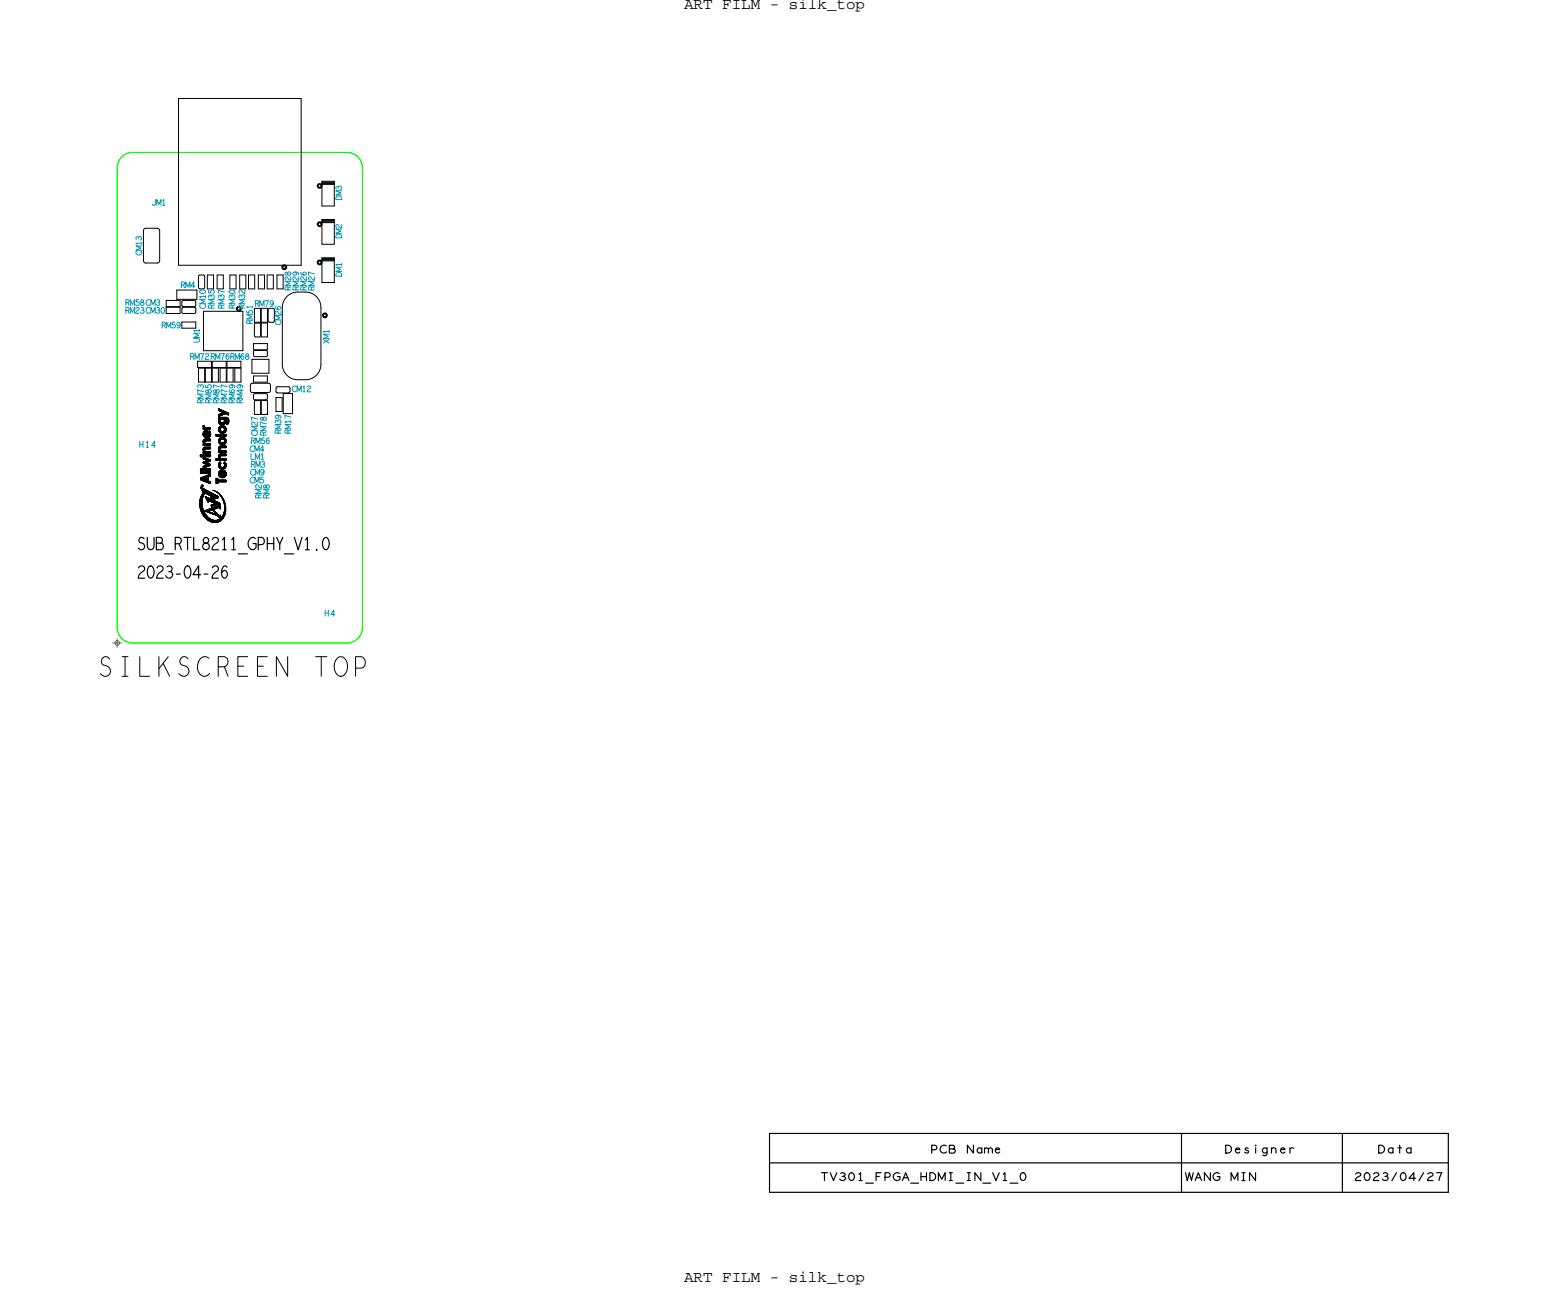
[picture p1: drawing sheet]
<svg xmlns="http://www.w3.org/2000/svg" width="200mm" height="167mm" viewBox="0 0 200 167" stroke-linecap="round" stroke-linejoin="round" font-family="sans-serif">
<!-- layer: Board Outline -->
<path d="M99.6 150.5h87.9zM99.6 154.4h87.9zM99.6 146.7v7.7zM99.6 146.7h87.9zM153 146.7v7.7zM173.8 146.7v7.7zM187.5 146.7v7.7z" fill="none" stroke="#000" stroke-width=".15"/>
<g fill="none" stroke="#000" stroke-width=".13">
<path d="M25.9 59.1h.1M25.9 59h.1M26 59.1h.1M26 59h.1M26 58.9h.1M26 59.2h.1M26.1 59.2h.1M26.1 59.1h.1M26.1 59h.1M26.1 58.9h.1M26.2 59.1h.1M26.2 59h.1"/>
<path d="M26.2 58.9h.1M26.3 57.2h.1M26.3 57.1h.1M26.3 56.3h.1M26.3 56.2h.1M26.3 55.2h.1M26.3 58.2h.1M26.3 57.3h.1M26.3 57h.1M26.3 56.4h.1M26.3 56.1h.1M26.3 55.6h.1"/>
<path d="M26.3 55.5h.1M26.3 55.4h.1M26.3 55.3h.1M26.3 55.1h.1M26.3 60h.1M26.3 59.9h.1M26.3 59.8h.1M26.3 59.4h.1M26.3 59.3h.1M26.3 59.2h.1M26.3 59.1h.1M26.3 59h.1"/>
<path d="M26.3 58.9h.1M26.3 58.7h.1M26.3 58.6h.1M26.3 58.5h.1M26.3 58.3h.1M26.3 58.1h.1M26.3 57.7h.1M26.3 57.6h.1M26.3 57.5h.1M26.4 57.4h.1M26.4 57.3h.1M26.4 57.2h.1"/>
<path d="M26.4 57.1h.1M26.4 57h.1M26.4 56.4h.1M26.4 56.3h.1M26.4 56.2h.1M26.4 56.1h.1M26.4 56h.1M26.4 55.6h.1M26.4 55.5h.1M26.4 55.4h.1M26.4 55.3h.1M26.4 55.2h.1"/>
<path d="M26.4 55.1h.1M26.4 60h.1M26.4 59.9h.1M26.4 59.8h.1M26.4 59.4h.1M26.4 59.3h.1M26.4 59.2h.1M26.4 59.1h.1M26.4 59h.1M26.4 58.9h.1M26.4 58.7h.1M26.4 58.6h.1"/>
<path d="M26.4 58.5h.1M26.4 58.4h.1M26.4 58.3h.1M26.4 58.2h.1M26.4 58.1h.1M26.4 58h.1M26.4 57.7h.1M26.4 57.6h.1M26.4 57.5h.1M26.4 56.5h.1M26.4 56.9h.1M26.4 55.9h.1"/>
<path d="M26.4 59.5h.1M26.5 57.4h.1M26.5 57.3h.1M26.5 57.2h.1M26.5 57.1h.1M26.5 57h.1M26.5 56.9h.1M26.5 56.6h.1M26.5 56.5h.1M26.5 56.4h.1M26.5 56.3h.1M26.5 56.2h.1"/>
<path d="M26.5 56.1h.1M26.5 56h.1M26.5 55.9h.1M26.5 55.6h.1M26.5 55.5h.1M26.5 55.4h.1M26.5 55.3h.1M26.5 55.2h.1M26.5 60h.1M26.5 59.9h.1M26.5 59.8h.1M26.5 59.5h.1"/>
<path d="M26.5 59.4h.1M26.5 59.3h.1M26.5 59.1h.1M26.5 59h.1M26.5 58.9h.1M26.5 58.7h.1M26.5 58.6h.1M26.5 58.5h.1M26.5 58.4h.1M26.5 58.3h.1M26.5 58.2h.1M26.5 58.1h.1"/>
<path d="M26.5 58h.1M26.5 57.9h.1M26.5 57.7h.1M26.5 57.6h.1M26.5 57.5h.1M26.5 55.8h.1M26.6 57.4h.1M26.6 57.1h.1M26.6 57h.1M26.6 56.9h.1M26.6 56.6h.1M26.6 56.5h.1"/>
<path d="M26.6 56.4h.1M26.6 56h.1M26.6 55.9h.1M26.6 55.8h.1M26.6 55.6h.1M26.6 55.5h.1M26.6 55.4h.1M26.6 55.3h.1M26.6 60h.1M26.6 59.9h.1M26.6 59.8h.1M26.6 59.5h.1"/>
<path d="M26.6 59.4h.1M26.6 59.3h.1M26.6 59.1h.1M26.6 59h.1M26.6 58.9h.1M26.6 58.7h.1M26.6 58.6h.1M26.6 58.5h.1M26.6 58.4h.1M26.6 58.2h.1M26.6 58.1h.1M26.6 58h.1"/>
<path d="M26.6 57.9h.1M26.6 57.7h.1M26.6 57.6h.1M26.6 57.5h.1M26.6 56.7h.1M26.6 59.7h.1M26.7 57.1h.1M26.7 57h.1M26.7 56.9h.1M26.7 56.7h.1M26.7 56.6h.1M26.7 56.5h.1"/>
<path d="M26.7 55.9h.1M26.7 55.8h.1M26.7 55.6h.1M26.7 55.5h.1M26.7 55.4h.1M26.7 60h.1M26.7 59.9h.1M26.7 59.8h.1M26.7 59.7h.1M26.7 59.5h.1M26.7 59.4h.1M26.7 59.3h.1"/>
<path d="M26.7 59.1h.1M26.7 59h.1M26.7 58.9h.1M26.7 58.7h.1M26.7 58.6h.1M26.7 58.5h.1M26.7 58.1h.1M26.7 58h.1M26.7 57.9h.1M26.7 57.7h.1M26.7 57.6h.1M26.7 57.5h.1"/>
<path d="M26.7 56.4h.1M26.7 56.3h.1M26.7 56.2h.1M26.7 56.1h.1M26.7 56h.1M26.7 59.6h.1M26.7 55.7h.1M26.8 57.1h.1M26.8 57h.1M26.8 56.9h.1M26.8 56.7h.1M26.8 56.6h.1"/>
<path d="M26.8 56.5h.1M26.8 56.4h.1M26.8 56.3h.1M26.8 56.2h.1M26.8 56.1h.1M26.8 56h.1M26.8 55.9h.1M26.8 55.8h.1M26.8 55.7h.1M26.8 55.6h.1M26.8 55.5h.1M26.8 55.4h.1"/>
<path d="M26.8 60h.1M26.8 59.9h.1M26.8 59.8h.1M26.8 59.7h.1M26.8 59.6h.1M26.8 59.5h.1M26.8 59.4h.1M26.8 59.1h.1M26.8 59h.1M26.8 58.9h.1M26.8 58.7h.1M26.8 58.6h.1"/>
<path d="M26.8 58.5h.1M26.8 58.1h.1M26.8 58h.1M26.8 57.9h.1M26.8 57.7h.1M26.8 57.6h.1M26.8 57.5h.1M26.9 57.1h.1M26.9 57h.1M26.9 56.9h.1M26.9 56.7h.1M26.9 56.6h.1"/>
<path d="M26.9 56.5h.1M26.9 56.4h.1M26.9 56.3h.1M26.9 56.2h.1M26.9 56.1h.1M26.9 56h.1M26.9 55.9h.1M26.9 55.8h.1M26.9 55.7h.1M26.9 55.6h.1M26.9 55.5h.1M26.9 55.4h.1"/>
<path d="M26.9 60h.1M26.9 59.8h.1M26.9 59.7h.1M26.9 59.6h.1M26.9 59.5h.1M26.9 59.4h.1M26.9 59.1h.1M26.9 59h.1M26.9 58.9h.1M26.9 58.7h.1M26.9 58.6h.1M26.9 58.5h.1"/>
<path d="M26.9 58.1h.1M26.9 58h.1M26.9 57.9h.1M26.9 57.7h.1M26.9 57.6h.1M26.9 57.5h.1M27 57.1h.1M27 57h.1M27 56.9h.1M27 56.7h.1M27 56.6h.1M27 56.5h.1"/>
<path d="M27 55.6h.1M27 55.5h.1M27 55.4h.1M27 60h.1M27 59.8h.1M27 59.7h.1M27 59.6h.1M27 59.5h.1M27 59.1h.1M27 59h.1M27 58.9h.1M27 58.7h.1"/>
<path d="M27 58.6h.1M27 58.5h.1M27 58.1h.1M27 58h.1M27 57.9h.1M27 57.7h.1M27 57.6h.1M27 57.5h.1M27 56.4h.1M27 56h.1M27 55.9h.1M27.1 57.1h.1"/>
<path d="M27.1 57h.1M27.1 56.9h.1M27.1 56.6h.1M27.1 56.5h.1M27.1 56.4h.1M27.1 56.1h.1M27.1 56h.1M27.1 55.9h.1M27.1 55.6h.1M27.1 55.5h.1M27.1 55.4h.1M27.1 59.8h.1"/>
<path d="M27.1 59.7h.1M27.1 59.6h.1M27.1 59.5h.1M27.1 59.1h.1M27.1 59h.1M27.1 58.9h.1M27.1 58.7h.1M27.1 58.6h.1M27.1 58.5h.1M27.1 58.1h.1M27.1 58h.1M27.1 57.9h.1"/>
<path d="M27.1 57.7h.1M27.1 57.6h.1M27.1 57.5h.1M27.1 56.3h.1M27.1 56.2h.1M27.1 55.8h.1M27.2 57.1h.1M27.2 57h.1M27.2 56.9h.1M27.2 56.5h.1M27.2 56.4h.1M27.2 56.3h.1"/>
<path d="M27.2 56.2h.1M27.2 56.1h.1M27.2 56h.1M27.2 55.9h.1M27.2 55.6h.1M27.2 55.5h.1M27.2 55.4h.1M27.2 59.7h.1M27.2 59.6h.1M27.2 59.5h.1M27.2 59.1h.1M27.2 59h.1"/>
<path d="M27.2 58.9h.1M27.2 58.7h.1M27.2 58.6h.1M27.2 58.5h.1M27.2 58.1h.1M27.2 58h.1M27.2 57.9h.1M27.2 57.7h.1M27.2 57.6h.1M27.2 57.5h.1M27.3 57.1h.1M27.3 57h.1"/>
<path d="M27.3 56.9h.1M27.3 56.4h.1M27.3 56.3h.1M27.3 56.2h.1M27.3 56.1h.1M27.3 56h.1M27.3 55.6h.1M27.3 55.5h.1M27.3 55.4h.1M27.3 59.7h.1M27.3 59.6h.1M27.3 59.1h.1"/>
<path d="M27.3 59h.1M27.3 58.9h.1M27.3 58.7h.1M27.3 58.6h.1M27.3 58.5h.1M27.3 58.1h.1M27.3 58h.1M27.3 57.9h.1M27.3 57.7h.1M27.3 57.6h.1M27.3 57.5h.1M28 56.5h.1"/>
<path d="M28 56.4h.1M28 56.3h.1M28 59.6h.1M28 59.5h.1M28 59.4h.1M28.1 56.5h.1M28.1 56.4h.1M28.1 56.3h.1M28.1 59.6h.1M28.1 59.5h.1M28.1 59.4h.1M28.2 56.5h.1"/>
<path d="M28.2 56.4h.1M28.2 56.3h.1M28.2 59.6h.1M28.2 59.5h.1M28.2 59.4h.1M28.3 56.5h.1M28.3 56.4h.1M28.3 56.3h.1M28.3 59.6h.1M28.3 59.5h.1M28.3 59.4h.1M28.3 57.1h.1"/>
<path d="M28.3 55.7h.1M28.3 55.6h.1M28.3 54.6h.1M28.3 54.5h.1M28.3 59.1h.1M28.3 58.1h.1M28.3 58h.1M28.3 54.2h.1M28.3 54.1h.1M28.3 53.9h.1M28.3 53.8h.1M28.3 53.7h.1"/>
<path d="M28.3 53.2h.1M28.3 53.1h.1M28.3 53h.1M28.3 52.9h.1M28.3 57.3h.1M28.3 57.2h.1M28.3 57h.1M28.3 56.9h.1M28.3 55.8h.1M28.3 55.5h.1M28.3 54.7h.1M28.3 54.4h.1"/>
<path d="M28.3 59.2h.1M28.3 59h.1M28.3 58.6h.1M28.3 58.5h.1M28.3 58.4h.1M28.3 58.2h.1M28.3 57.9h.1M28.4 54.2h.1M28.4 54.1h.1M28.4 53.9h.1M28.4 53.8h.1M28.4 53.7h.1"/>
<path d="M28.4 53.2h.1M28.4 53.1h.1M28.4 53h.1M28.4 57.3h.1M28.4 57.2h.1M28.4 57.1h.1M28.4 57h.1M28.4 56.9h.1M28.4 56.5h.1M28.4 56.4h.1M28.4 56.3h.1M28.4 55.8h.1"/>
<path d="M28.4 55.7h.1M28.4 55.6h.1M28.4 55.5h.1M28.4 55.4h.1M28.4 54.8h.1M28.4 54.7h.1M28.4 54.6h.1M28.4 54.5h.1M28.4 54.4h.1M28.4 54.3h.1M28.4 60h.1M28.4 59.6h.1"/>
<path d="M28.4 59.5h.1M28.4 59.4h.1M28.4 59.3h.1M28.4 59.2h.1M28.4 59.1h.1M28.4 59h.1M28.4 58.9h.1M28.4 58.6h.1M28.4 58.5h.1M28.4 58.4h.1M28.4 58.2h.1M28.4 58.1h.1"/>
<path d="M28.4 58h.1M28.4 57.9h.1M28.4 57.4h.1M28.4 56.8h.1M28.4 55.9h.1M28.4 55.3h.1M28.4 59.9h.1M28.4 58.3h.1M28.4 57.8h.1M28.4 53.6h.1M28.4 54.9h.1M28.5 54.2h.1"/>
<path d="M28.5 54.1h.1M28.5 53.8h.1M28.5 53.7h.1M28.5 53.6h.1M28.5 53.2h.1M28.5 53.1h.1M28.5 53h.1M28.5 57.4h.1M28.5 57.3h.1M28.5 57.2h.1M28.5 57.1h.1M28.5 57h.1"/>
<path d="M28.5 56.9h.1M28.5 56.8h.1M28.5 56.7h.1M28.5 56.5h.1M28.5 56.4h.1M28.5 56.3h.1M28.5 56h.1M28.5 55.9h.1M28.5 55.8h.1M28.5 55.7h.1M28.5 55.6h.1M28.5 55.5h.1"/>
<path d="M28.5 55.4h.1M28.5 55.3h.1M28.5 54.9h.1M28.5 54.8h.1M28.5 54.7h.1M28.5 54.6h.1M28.5 54.5h.1M28.5 54.4h.1M28.5 54.3h.1M28.5 60h.1M28.5 59.9h.1M28.5 59.8h.1"/>
<path d="M28.5 59.6h.1M28.5 59.5h.1M28.5 59.4h.1M28.5 59.3h.1M28.5 59.2h.1M28.5 59.1h.1M28.5 59h.1M28.5 58.9h.1M28.5 58.8h.1M28.5 58.6h.1M28.5 58.5h.1M28.5 58.4h.1"/>
<path d="M28.5 58.3h.1M28.5 58.2h.1M28.5 58.1h.1M28.5 58h.1M28.5 57.9h.1M28.5 57.8h.1M28.5 57.5h.1M28.5 55.2h.1M28.6 54.2h.1M28.6 54.1h.1M28.6 53.8h.1M28.6 53.7h.1"/>
<path d="M28.6 53.6h.1M28.6 53.3h.1M28.6 53.2h.1M28.6 53.1h.1M28.6 53h.1M28.6 57.4h.1M28.6 57.3h.1M28.6 56.9h.1M28.6 56.8h.1M28.6 56.7h.1M28.6 56.5h.1M28.6 56.4h.1"/>
<path d="M28.6 56.3h.1M28.6 56h.1M28.6 55.9h.1M28.6 55.8h.1M28.6 55.5h.1M28.6 55.4h.1M28.6 55.3h.1M28.6 55.2h.1M28.6 54.9h.1M28.6 54.8h.1M28.6 54.7h.1M28.6 54.4h.1"/>
<path d="M28.6 54.3h.1M28.6 60h.1M28.6 59.9h.1M28.6 59.6h.1M28.6 59.5h.1M28.6 59.4h.1M28.6 59.3h.1M28.6 59.1h.1M28.6 59h.1M28.6 58.9h.1M28.6 58.8h.1M28.6 58.6h.1"/>
<path d="M28.6 58.5h.1M28.6 58.4h.1M28.6 58.3h.1M28.6 58h.1M28.6 57.9h.1M28.6 57.8h.1M28.6 57.5h.1M28.6 56.1h.1M28.6 55h.1M28.6 57.6h.1M28.6 56.6h.1M28.7 54.2h.1"/>
<path d="M28.7 54.1h.1M28.7 53.8h.1M28.7 53.7h.1M28.7 53.6h.1M28.7 53.3h.1M28.7 53.2h.1M28.7 53.1h.1M28.7 57.4h.1M28.7 56.8h.1M28.7 56.7h.1M28.7 56.6h.1M28.7 56.5h.1"/>
<path d="M28.7 56.4h.1M28.7 56.3h.1M28.7 56.1h.1M28.7 56h.1M28.7 55.9h.1M28.7 55.4h.1M28.7 55.3h.1M28.7 55.2h.1M28.7 55.1h.1M28.7 55h.1M28.7 54.9h.1M28.7 54.8h.1"/>
<path d="M28.7 54.3h.1M28.7 59.6h.1M28.7 59.5h.1M28.7 59.4h.1M28.7 59h.1M28.7 58.9h.1M28.7 58.8h.1M28.7 58.6h.1M28.7 58.5h.1M28.7 58.4h.1M28.7 58.3h.1M28.7 58h.1"/>
<path d="M28.7 57.9h.1M28.7 57.8h.1M28.7 57.6h.1M28.7 57.5h.1M28.7 53.5h.1M28.8 54.2h.1M28.8 54.1h.1M28.8 53.7h.1M28.8 53.6h.1M28.8 53.5h.1M28.8 53.3h.1M28.8 53.2h.1"/>
<path d="M28.8 53.1h.1M28.8 57.4h.1M28.8 56.8h.1M28.8 56.7h.1M28.8 56.6h.1M28.8 56.5h.1M28.8 56.4h.1M28.8 56.3h.1M28.8 56.1h.1M28.8 56h.1M28.8 55.9h.1M28.8 55.3h.1"/>
<path d="M28.8 55.2h.1M28.8 55.1h.1M28.8 55h.1M28.8 54.9h.1M28.8 54.8h.1M28.8 59.6h.1M28.8 59.5h.1M28.8 59.4h.1M28.8 59h.1M28.8 58.9h.1M28.8 58.8h.1M28.8 58.6h.1"/>
<path d="M28.8 58.5h.1M28.8 58.4h.1M28.8 58h.1M28.8 57.9h.1M28.8 57.8h.1M28.8 57.6h.1M28.8 57.5h.1M28.8 53.4h.1M28.9 54.2h.1M28.9 54.1h.1M28.9 53.7h.1M28.9 53.6h.1"/>
<path d="M28.9 53.5h.1M28.9 53.4h.1M28.9 53.3h.1M28.9 53.2h.1M28.9 57.4h.1M28.9 56.8h.1M28.9 56.7h.1M28.9 56.6h.1M28.9 56.5h.1M28.9 56.4h.1M28.9 56.3h.1M28.9 56.1h.1"/>
<path d="M28.9 56h.1M28.9 55.9h.1M28.9 55.3h.1M28.9 55.2h.1M28.9 55.1h.1M28.9 55h.1M28.9 54.9h.1M28.9 54.8h.1M28.9 59.6h.1M28.9 59.5h.1M28.9 59.4h.1M28.9 59h.1"/>
<path d="M28.9 58.9h.1M28.9 58.8h.1M28.9 58.6h.1M28.9 58.5h.1M28.9 58.4h.1M28.9 58h.1M28.9 57.9h.1M28.9 57.8h.1M28.9 57.6h.1M28.9 57.5h.1M28.9 54.3h.1M28.9 55.4h.1"/>
<path d="M28.9 56.9h.1M28.9 54.7h.1M29 54.2h.1M29 54.1h.1M29 53.6h.1M29 53.5h.1M29 53.4h.1M29 53.3h.1M29 53.2h.1M29 57.4h.1M29 57.3h.1M29 56.9h.1"/>
<path d="M29 56.8h.1M29 56.7h.1M29 56.6h.1M29 56.5h.1M29 56.4h.1M29 56.3h.1M29 56.1h.1M29 56h.1M29 55.9h.1M29 55.4h.1M29 55.3h.1M29 55.2h.1"/>
<path d="M29 55h.1M29 54.9h.1M29 54.8h.1M29 54.7h.1M29 54.3h.1M29 59.6h.1M29 59.5h.1M29 59.4h.1M29 59h.1M29 58.9h.1M29 58.8h.1M29 58.6h.1"/>
<path d="M29 58.5h.1M29 58.4h.1M29 58h.1M29 57.9h.1M29 57.8h.1M29 57.6h.1M29 57.5h.1M29 55.8h.1M29 60h.1M29 54.4h.1M29 59.9h.1M29 55.5h.1"/>
<path d="M29 54.6h.1M29.1 54.2h.1M29.1 54.1h.1M29.1 53.6h.1M29.1 53.5h.1M29.1 53.4h.1M29.1 53.3h.1M29.1 57.4h.1M29.1 57.3h.1M29.1 57.2h.1M29.1 57h.1M29.1 56.9h.1"/>
<path d="M29.1 56.8h.1M29.1 56.7h.1M29.1 56.5h.1M29.1 56.4h.1M29.1 56.3h.1M29.1 56h.1M29.1 55.9h.1M29.1 55.8h.1M29.1 55.7h.1M29.1 55.5h.1M29.1 55.4h.1M29.1 55.3h.1"/>
<path d="M29.1 55.2h.1M29.1 54.9h.1M29.1 54.8h.1M29.1 54.7h.1M29.1 54.6h.1M29.1 54.5h.1M29.1 54.4h.1M29.1 54.3h.1M29.1 60h.1M29.1 59.9h.1M29.1 59.6h.1M29.1 59.5h.1"/>
<path d="M29.1 59.4h.1M29.1 59h.1M29.1 58.9h.1M29.1 58.8h.1M29.1 58.6h.1M29.1 58.5h.1M29.1 58.4h.1M29.1 58h.1M29.1 57.9h.1M29.1 57.8h.1M29.1 57.5h.1M29.1 57.1h.1"/>
<path d="M29.1 55.6h.1M29.1 59.8h.1M29.2 54.2h.1M29.2 54.1h.1M29.2 53.6h.1M29.2 53.5h.1M29.2 53.4h.1M29.2 53.3h.1M29.2 57.4h.1M29.2 57.3h.1M29.2 57.2h.1M29.2 57.1h.1"/>
<path d="M29.2 57h.1M29.2 56.9h.1M29.2 56.8h.1M29.2 56.5h.1M29.2 56.4h.1M29.2 56.3h.1M29.2 55.9h.1M29.2 55.8h.1M29.2 55.7h.1M29.2 55.6h.1M29.2 55.5h.1M29.2 55.4h.1"/>
<path d="M29.2 55.3h.1M29.2 54.8h.1M29.2 54.7h.1M29.2 54.6h.1M29.2 54.5h.1M29.2 54.4h.1M29.2 54.3h.1M29.2 60h.1M29.2 59.9h.1M29.2 59.6h.1M29.2 59.5h.1M29.2 59.4h.1"/>
<path d="M29.2 59h.1M29.2 58.9h.1M29.2 58.8h.1M29.2 58.6h.1M29.2 58.5h.1M29.2 58.4h.1M29.2 58h.1M29.2 57.9h.1M29.2 57.8h.1M29.3 54.2h.1M29.3 54.1h.1M29.3 53.6h.1"/>
<path d="M29.3 53.5h.1M29.3 53.4h.1M29.3 57.3h.1M29.3 57.2h.1M29.3 57.1h.1M29.3 57h.1M29.3 56.5h.1M29.3 56.4h.1M29.3 56.3h.1M29.3 55.8h.1M29.3 55.7h.1M29.3 55.6h.1"/>
<path d="M29.3 55.5h.1M29.3 54.6h.1M29.3 54.5h.1M29.3 54.3h.1M29.3 59.6h.1M29.3 59.5h.1M29.3 59.4h.1M29.3 59h.1M29.3 58.9h.1M29.3 58.8h.1M29.3 58.6h.1M29.3 58.5h.1"/>
<path d="M29.3 58.4h.1M29.3 58h.1M29.3 57.9h.1M29.3 57.8h.1M29.4 54.2h.1M29.4 54.1h.1M29.4 53.6h.1M29.4 53.5h.1M29.4 53.4h.1M29.4 55h.1M29.4 54.9h.1M29.4 54.8h.1"/>
<path d="M29.4 54.7h.1M29.4 54.3h.1M29.4 54.4h.1M29.4 54.6h.1M29.5 54.2h.1M29.5 54.1h.1M29.5 53.7h.1M29.5 53.6h.1M29.5 53.5h.1M29.5 54.9h.1M29.5 54.8h.1M29.5 54.7h.1"/>
<path d="M29.5 54.6h.1M29.5 54.5h.1M29.5 54.4h.1M29.5 54.3h.1M29.6 53.7h.1M29.6 53.6h.1M29.6 53.5h.1M29.6 54.8h.1M29.6 54.7h.1M29.6 54.6h.1M29.6 54.5h.1M29.6 54.4h.1"/>
<path d="M29.6 54.3h.1M29.6 54.2h.1M25.9 65.4h.1M25.9 65.3h.1M25.9 65.2h.1M25.9 65.1h.1M25.9 65h.1M25.9 65.6h.1M25.9 65.5h.1M25.9 64.9h.1M25.9 64.8h.1M25.9 65.7h.1"/>
<path d="M25.9 64.7h.1M25.9 65.8h.1M25.9 64.6h.1M26 60.7h.1M26 63.1h.1M26 61.3h.1M26 61.2h.1M26 61.1h.1M26 60.9h.1M26 60.8h.1M26 65.9h.1M26 65.8h.1"/>
<path d="M26 65.7h.1M26 65.6h.1M26 65.5h.1M26 65.4h.1M26 65.3h.1M26 65.2h.1M26 65.1h.1M26 65h.1M26 64.9h.1M26 64.8h.1M26 64.7h.1M26 64.6h.1"/>
<path d="M26 64.5h.1M26 62.1h.1M26 62h.1M26 61.9h.1M26 66h.1M26 64.4h.1M26 63.2h.1M26 66.1h.1M26 62.2h.1M26 66.2h.1M26 64.3h.1M26.1 60.7h.1"/>
<path d="M26.1 63.3h.1M26.1 63.2h.1M26.1 63.1h.1M26.1 63h.1M26.1 62.9h.1M26.1 62.2h.1M26.1 62.1h.1M26.1 62h.1M26.1 61.9h.1M26.1 61.3h.1M26.1 61.2h.1M26.1 61.1h.1"/>
<path d="M26.1 60.9h.1M26.1 60.8h.1M26.1 66.2h.1M26.1 66.1h.1M26.1 66h.1M26.1 65.9h.1M26.1 65.8h.1M26.1 65.7h.1M26.1 65.6h.1M26.1 65.5h.1M26.1 65.4h.1M26.1 65.3h.1"/>
<path d="M26.1 65.2h.1M26.1 65.1h.1M26.1 65h.1M26.1 64.9h.1M26.1 64.8h.1M26.1 64.7h.1M26.1 64.6h.1M26.1 64.5h.1M26.1 64.4h.1M26.1 64.3h.1M26.1 64.2h.1M26.1 66.3h.1"/>
<path d="M26.1 63.4h.1M26.1 62.8h.1M26.1 61.8h.1M26.1 66.4h.1M26.1 64.1h.1M26.2 60.7h.1M26.2 63.5h.1M26.2 63.4h.1M26.2 63.3h.1M26.2 63.2h.1M26.2 62.8h.1M26.2 62.2h.1"/>
<path d="M26.2 62.1h.1M26.2 62h.1M26.2 61.9h.1M26.2 61.8h.1M26.2 61.3h.1M26.2 61.2h.1M26.2 61.1h.1M26.2 60.9h.1M26.2 60.8h.1M26.2 66.4h.1M26.2 66.3h.1M26.2 66.2h.1"/>
<path d="M26.2 66.1h.1M26.2 66h.1M26.2 65.9h.1M26.2 65.8h.1M26.2 65.7h.1M26.2 65.6h.1M26.2 65.5h.1M26.2 65.4h.1M26.2 64.8h.1M26.2 64.7h.1M26.2 64.6h.1M26.2 64.5h.1"/>
<path d="M26.2 64.4h.1M26.2 64.3h.1M26.2 64.2h.1M26.2 64.1h.1M26.2 63h.1M26.2 62.9h.1M26.2 66.5h.1M26.2 64h.1M26.2 63.6h.1M26.3 60.7h.1M26.3 64h.1M26.3 63.6h.1"/>
<path d="M26.3 63.5h.1M26.3 63.4h.1M26.3 63.3h.1M26.3 63.2h.1M26.3 63h.1M26.3 62.9h.1M26.3 62.2h.1M26.3 62.1h.1M26.3 62h.1M26.3 61.9h.1M26.3 61.8h.1M26.3 61.3h.1"/>
<path d="M26.3 61.2h.1M26.3 61.1h.1M26.3 60.9h.1M26.3 60.8h.1M26.3 66.6h.1M26.3 66.5h.1M26.3 66.4h.1M26.3 66.3h.1M26.3 66.2h.1M26.3 66.1h.1M26.3 66h.1M26.3 65.9h.1"/>
<path d="M26.3 65.8h.1M26.3 64.4h.1M26.3 64.3h.1M26.3 64.2h.1M26.3 64.1h.1M26.3 63.9h.1M26.3 63.7h.1M26.3 62.8h.1M26.3 62.3h.1M26.3 66.7h.1M26.3 60.6h.1M26.3 60.5h.1"/>
<path d="M26.3 60.4h.1M26.3 63.8h.1M26.4 60.7h.1M26.4 60.6h.1M26.4 60.5h.1M26.4 60.4h.1M26.4 64h.1M26.4 63.8h.1M26.4 63.7h.1M26.4 63.6h.1M26.4 63.5h.1M26.4 63.4h.1"/>
<path d="M26.4 63.3h.1M26.4 62.3h.1M26.4 62.2h.1M26.4 62.1h.1M26.4 62h.1M26.4 61.9h.1M26.4 61.8h.1M26.4 61.3h.1M26.4 61.2h.1M26.4 61.1h.1M26.4 60.9h.1M26.4 60.8h.1"/>
<path d="M26.4 66.8h.1M26.4 66.7h.1M26.4 66.6h.1M26.4 66.5h.1M26.4 66.4h.1M26.4 66.3h.1M26.4 66.2h.1M26.4 66.1h.1M26.4 64.2h.1M26.4 64.1h.1M26.4 63.9h.1M26.4 61.7h.1"/>
<path d="M26.4 60.3h.1M26.4 66.9h.1M26.5 60.7h.1M26.5 60.6h.1M26.5 60.5h.1M26.5 60.4h.1M26.5 60.3h.1M26.5 64h.1M26.5 63.9h.1M26.5 63.8h.1M26.5 63.7h.1M26.5 63.6h.1"/>
<path d="M26.5 63.5h.1M26.5 63.4h.1M26.5 63.3h.1M26.5 62.3h.1M26.5 62.2h.1M26.5 62.1h.1M26.5 61.9h.1M26.5 61.8h.1M26.5 61.7h.1M26.5 61.3h.1M26.5 61.2h.1M26.5 61.1h.1"/>
<path d="M26.5 60.9h.1M26.5 60.8h.1M26.5 66.9h.1M26.5 66.8h.1M26.5 66.7h.1M26.5 66.6h.1M26.5 66.5h.1M26.5 66.4h.1M26.5 66.3h.1M26.5 67h.1M26.6 60.7h.1M26.6 60.5h.1"/>
<path d="M26.6 60.4h.1M26.6 60.3h.1M26.6 63.9h.1M26.6 63.8h.1M26.6 63.7h.1M26.6 63.6h.1M26.6 63.5h.1M26.6 63.4h.1M26.6 62.3h.1M26.6 62.2h.1M26.6 62.1h.1M26.6 61.9h.1"/>
<path d="M26.6 61.8h.1M26.6 61.7h.1M26.6 61.3h.1M26.6 61.2h.1M26.6 61.1h.1M26.6 60.9h.1M26.6 60.8h.1M26.6 67h.1M26.6 66.9h.1M26.6 66.8h.1M26.6 66.7h.1M26.6 66.6h.1"/>
<path d="M26.6 66.5h.1M26.6 66.2h.1M26.6 66.1h.1M26.6 60.1h.1M26.6 62.4h.1M26.6 64.3h.1M26.6 67.1h.1M26.6 61.6h.1M26.6 64.4h.1M26.7 60.7h.1M26.7 60.5h.1M26.7 60.4h.1"/>
<path d="M26.7 60.3h.1M26.7 60.1h.1M26.7 63.9h.1M26.7 63.8h.1M26.7 63.7h.1M26.7 63.6h.1M26.7 63.5h.1M26.7 63.4h.1M26.7 62.4h.1M26.7 62.3h.1M26.7 62.2h.1M26.7 61.9h.1"/>
<path d="M26.7 61.8h.1M26.7 61.7h.1M26.7 61.6h.1M26.7 61.3h.1M26.7 61.2h.1M26.7 61.1h.1M26.7 60.9h.1M26.7 60.8h.1M26.7 67.1h.1M26.7 67h.1M26.7 66.9h.1M26.7 66.8h.1"/>
<path d="M26.7 66.7h.1M26.7 66.6h.1M26.7 66.2h.1M26.7 66.1h.1M26.7 64.4h.1M26.7 64.3h.1M26.7 64.5h.1M26.7 60.2h.1M26.7 67.2h.1M26.7 64.6h.1M26.8 60.7h.1M26.8 60.4h.1"/>
<path d="M26.8 60.3h.1M26.8 60.2h.1M26.8 60.1h.1M26.8 63.9h.1M26.8 63.8h.1M26.8 63.7h.1M26.8 63.6h.1M26.8 63.5h.1M26.8 62.4h.1M26.8 62.3h.1M26.8 62.2h.1M26.8 61.8h.1"/>
<path d="M26.8 61.7h.1M26.8 61.6h.1M26.8 61.3h.1M26.8 61.2h.1M26.8 61.1h.1M26.8 60.9h.1M26.8 60.8h.1M26.8 67.2h.1M26.8 67.1h.1M26.8 67h.1M26.8 66.9h.1M26.8 66.8h.1"/>
<path d="M26.8 66.2h.1M26.8 66.1h.1M26.8 64.6h.1M26.8 64.5h.1M26.8 64.4h.1M26.8 62.1h.1M26.8 62h.1M26.8 61.9h.1M26.8 64.7h.1M26.8 64h.1M26.8 67.3h.1M26.8 66.3h.1"/>
<path d="M26.8 66h.1M26.8 62.5h.1M26.8 64.8h.1M26.9 60.7h.1M26.9 60.4h.1M26.9 60.3h.1M26.9 60.2h.1M26.9 60.1h.1M26.9 64h.1M26.9 63.9h.1M26.9 63.8h.1M26.9 63.7h.1"/>
<path d="M26.9 63.6h.1M26.9 62.5h.1M26.9 62.4h.1M26.9 62.3h.1M26.9 62.2h.1M26.9 62.1h.1M26.9 62h.1M26.9 61.9h.1M26.9 61.8h.1M26.9 61.7h.1M26.9 61.6h.1M26.9 61.3h.1"/>
<path d="M26.9 61.2h.1M26.9 61.1h.1M26.9 60.9h.1M26.9 60.8h.1M26.9 67.3h.1M26.9 67.2h.1M26.9 67.1h.1M26.9 67h.1M26.9 66.9h.1M26.9 66.3h.1M26.9 66.2h.1M26.9 66.1h.1"/>
<path d="M26.9 66h.1M26.9 64.8h.1M26.9 64.7h.1M26.9 64.6h.1M26.9 64.5h.1M26.9 64.4h.1M26.9 64.9h.1M26.9 61.5h.1M26.9 65h.1M26.9 67.4h.1M27 60.7h.1M27 60.3h.1"/>
<path d="M27 60.2h.1M27 60.1h.1M27 64h.1M27 63.9h.1M27 63.8h.1M27 63.7h.1M27 63.6h.1M27 62.5h.1M27 62.4h.1M27 62.3h.1M27 62.2h.1M27 62.1h.1"/>
<path d="M27 62h.1M27 61.9h.1M27 61.8h.1M27 61.7h.1M27 61.6h.1M27 61.5h.1M27 61.3h.1M27 61.2h.1M27 61.1h.1M27 60.9h.1M27 60.8h.1M27 67.3h.1"/>
<path d="M27 67.2h.1M27 67.1h.1M27 67h.1M27 66.3h.1M27 66.2h.1M27 66.1h.1M27 66h.1M27 65h.1M27 64.9h.1M27 64.8h.1M27 64.7h.1M27 64.6h.1"/>
<path d="M27 64.5h.1M27 67.4h.1M27 64.1h.1M27.1 60.7h.1M27.1 60.3h.1M27.1 60.2h.1M27.1 60.1h.1M27.1 60h.1M27.1 64h.1M27.1 63.9h.1M27.1 63.8h.1M27.1 63.7h.1"/>
<path d="M27.1 62.5h.1M27.1 62.4h.1M27.1 62.3h.1M27.1 61.7h.1M27.1 61.6h.1M27.1 61.5h.1M27.1 61.3h.1M27.1 61.2h.1M27.1 61.1h.1M27.1 60.9h.1M27.1 60.8h.1M27.1 67.3h.1"/>
<path d="M27.1 67.2h.1M27.1 67.1h.1M27.1 66.3h.1M27.1 66.2h.1M27.1 66.1h.1M27.1 66h.1M27.1 65.9h.1M27.1 64.8h.1M27.1 64.7h.1M27.1 64.6h.1M27.1 64.5h.1M27.1 64.1h.1"/>
<path d="M27.1 67.4h.1M27.1 62.6h.1M27.1 66.4h.1M27.1 67.5h.1M27.2 60.7h.1M27.2 60.3h.1M27.2 60.2h.1M27.2 60.1h.1M27.2 64h.1M27.2 63.9h.1M27.2 63.8h.1M27.2 63.7h.1"/>
<path d="M27.2 62.6h.1M27.2 62.5h.1M27.2 62.4h.1M27.2 61.7h.1M27.2 61.6h.1M27.2 61.5h.1M27.2 61.4h.1M27.2 61.3h.1M27.2 61.2h.1M27.2 61.1h.1M27.2 60.9h.1M27.2 60.8h.1"/>
<path d="M27.2 67.3h.1M27.2 67.2h.1M27.2 66.4h.1M27.2 66.3h.1M27.2 66.1h.1M27.2 66h.1M27.2 65.9h.1M27.2 64.9h.1M27.2 64.8h.1M27.2 64.7h.1M27.2 64.6h.1M27.2 64.1h.1"/>
<path d="M27.2 67.5h.1M27.2 67.4h.1M27.2 64.2h.1M27.2 64.5h.1M27.3 60.7h.1M27.3 60.2h.1M27.3 60.1h.1M27.3 64h.1M27.3 63.9h.1M27.3 63.8h.1M27.3 62.6h.1M27.3 62.5h.1"/>
<path d="M27.3 62.4h.1M27.3 61.6h.1M27.3 61.5h.1M27.3 61.4h.1M27.3 61.3h.1M27.3 61.2h.1M27.3 61.1h.1M27.3 60.9h.1M27.3 60.8h.1M27.3 67.3h.1M27.3 67.2h.1M27.3 66.4h.1"/>
<path d="M27.3 66.3h.1M27.3 66.1h.1M27.3 66h.1M27.3 65.9h.1M27.3 64.9h.1M27.3 64.8h.1M27.3 64.7h.1M27.3 64.6h.1M27.3 64.5h.1M27.3 64.2h.1M27.3 64.1h.1M27.3 67.5h.1"/>
<path d="M27.3 67.4h.1M27.3 66.5h.1M27.3 65.8h.1M27.3 65.4h.1M27.3 67.6h.1M27.4 64h.1M27.4 63.9h.1M27.4 63.8h.1M27.4 67.3h.1M27.4 66.5h.1M27.4 66.4h.1M27.4 66.1h.1"/>
<path d="M27.4 66h.1M27.4 65.9h.1M27.4 65.8h.1M27.4 65.5h.1M27.4 65.4h.1M27.4 65h.1M27.4 64.9h.1M27.4 64.8h.1M27.4 64.7h.1M27.4 64.6h.1M27.4 64.5h.1M27.4 64.3h.1"/>
<path d="M27.4 64.2h.1M27.4 64.1h.1M27.4 67.6h.1M27.4 67.5h.1M27.4 67.4h.1M27.4 65.6h.1M27.4 64.4h.1M27.4 65.7h.1M27.5 64h.1M27.5 63.9h.1M27.5 66.5h.1M27.5 66.4h.1"/>
<path d="M27.5 66h.1M27.5 65.9h.1M27.5 65.8h.1M27.5 65.7h.1M27.5 65.6h.1M27.5 65.5h.1M27.5 65.4h.1M27.5 65h.1M27.5 64.9h.1M27.5 64.8h.1M27.5 64.7h.1M27.5 64.6h.1"/>
<path d="M27.5 64.5h.1M27.5 64.4h.1M27.5 64.3h.1M27.5 64.2h.1M27.5 64.1h.1M27.5 67.6h.1M27.5 67.5h.1M27.5 67.4h.1M27.5 67.3h.1M27.6 64h.1M27.6 63.9h.1M27.6 63.5h.1"/>
<path d="M27.6 66.5h.1M27.6 66h.1M27.6 65.9h.1M27.6 65.8h.1M27.6 65.5h.1M27.6 65.4h.1M27.6 65.1h.1M27.6 65h.1M27.6 64.9h.1M27.6 64.8h.1M27.6 64.7h.1M27.6 64.6h.1"/>
<path d="M27.6 64.5h.1M27.6 64.4h.1M27.6 64.3h.1M27.6 64.2h.1M27.6 64.1h.1M27.6 67.6h.1M27.6 67.5h.1M27.6 67.4h.1M27.6 65.3h.1M27.6 66.6h.1M27.6 66.1h.1M27.6 65.7h.1"/>
<path d="M27.7 64h.1M27.7 63.5h.1M27.7 66.6h.1M27.7 66.5h.1M27.7 66.1h.1M27.7 66h.1M27.7 65.8h.1M27.7 65.7h.1M27.7 65.5h.1M27.7 65.4h.1M27.7 65.3h.1M27.7 65.1h.1"/>
<path d="M27.7 65h.1M27.7 64.9h.1M27.7 64.8h.1M27.7 64.6h.1M27.7 64.5h.1M27.7 64.4h.1M27.7 64.3h.1M27.7 64.2h.1M27.7 64.1h.1M27.7 67.6h.1M27.7 67.5h.1M27.7 67.4h.1"/>
<path d="M27.7 66.2h.1M27.7 65.9h.1M27.7 65.2h.1M27.7 63.6h.1M27.7 66.3h.1M27.8 63.6h.1M27.8 66.6h.1M27.8 66.5h.1M27.8 66.3h.1M27.8 66.2h.1M27.8 66.1h.1M27.8 65.9h.1"/>
<path d="M27.8 65.8h.1M27.8 65.7h.1M27.8 65.4h.1M27.8 65.3h.1M27.8 65.2h.1M27.8 65.1h.1M27.8 65h.1M27.8 64.9h.1M27.8 64.8h.1M27.8 64.6h.1M27.8 64.5h.1M27.8 64.4h.1"/>
<path d="M27.8 64.3h.1M27.8 64.2h.1M27.8 64.1h.1M27.8 64h.1M27.8 67.6h.1M27.8 67.5h.1M27.8 67.4h.1M27.8 66.4h.1M27.9 63.6h.1M27.9 66.6h.1M27.9 66.4h.1M27.9 66.3h.1"/>
<path d="M27.9 66.2h.1M27.9 65.9h.1M27.9 65.8h.1M27.9 65.7h.1M27.9 65.4h.1M27.9 65.3h.1M27.9 65.2h.1M27.9 65.1h.1M27.9 65h.1M27.9 64.9h.1M27.9 64.6h.1M27.9 64.5h.1"/>
<path d="M27.9 64.4h.1M27.9 64.3h.1M27.9 64.2h.1M27.9 64.1h.1M27.9 67.6h.1M27.9 67.5h.1M27.9 67.4h.1M27.9 65.6h.1M27.9 66.7h.1M27.9 66.5h.1M28 63.6h.1M28 66.7h.1"/>
<path d="M28 66.6h.1M28 66.5h.1M28 66.4h.1M28 65.8h.1M28 65.7h.1M28 65.6h.1M28 65.4h.1M28 65.3h.1M28 65.2h.1M28 65.1h.1M28 65h.1M28 64.9h.1"/>
<path d="M28 64.5h.1M28 64.4h.1M28 64.3h.1M28 64.2h.1M28 64.1h.1M28 67.6h.1M28 67.5h.1M28 67.4h.1M28 63.7h.1M28 62.6h.1M28 62.5h.1M28 62.4h.1"/>
<path d="M28 62.3h.1M28 62.2h.1M28 62.1h.1M28 62h.1M28 61.9h.1M28.1 63.7h.1M28.1 62.6h.1M28.1 62.5h.1M28.1 62.4h.1M28.1 62.3h.1M28.1 62.2h.1M28.1 62.1h.1"/>
<path d="M28.1 62h.1M28.1 61.9h.1M28.1 66.7h.1M28.1 66.6h.1M28.1 66.5h.1M28.1 65.8h.1M28.1 65.7h.1M28.1 65.6h.1M28.1 65.4h.1M28.1 65.3h.1M28.1 65.2h.1M28.1 65.1h.1"/>
<path d="M28.1 65h.1M28.1 64.5h.1M28.1 64.4h.1M28.1 64.3h.1M28.1 64.2h.1M28.1 67.6h.1M28.1 67.5h.1M28.1 67.4h.1M28.1 63.8h.1M28.1 65.5h.1M28.2 63.8h.1M28.2 62.6h.1"/>
<path d="M28.2 62.5h.1M28.2 62.4h.1M28.2 62.3h.1M28.2 62.2h.1M28.2 62.1h.1M28.2 62h.1M28.2 61.9h.1M28.2 66.8h.1M28.2 66.7h.1M28.2 66.6h.1M28.2 65.8h.1M28.2 65.7h.1"/>
<path d="M28.2 65.6h.1M28.2 65.5h.1M28.2 65.3h.1M28.2 65.2h.1M28.2 65.1h.1M28.2 65h.1M28.2 64.5h.1M28.2 64.4h.1M28.2 64.3h.1M28.2 64.2h.1M28.2 67.6h.1M28.2 67.5h.1"/>
<path d="M28.2 67.4h.1M28.2 67.3h.1M28.3 63.9h.1M28.3 63.8h.1M28.3 62.4h.1M28.3 62.3h.1M28.3 62.2h.1M28.3 66.9h.1M28.3 66.8h.1M28.3 66.7h.1M28.3 65.7h.1M28.3 65.6h.1"/>
<path d="M28.3 65.5h.1M28.3 65.3h.1M28.3 65.2h.1M28.3 65.1h.1M28.3 65h.1M28.3 64.4h.1M28.3 64.3h.1M28.3 67.6h.1M28.3 67.5h.1M28.3 67.4h.1M28.3 67.3h.1M28.3 60.3h.1"/>
<path d="M28.3 60.2h.1M28.3 61.4h.1M28.3 61.3h.1M28.3 60.4h.1M28.3 60.1h.1M28.3 60h.1M28.3 61.5h.1M28.3 61.2h.1M28.4 60.5h.1M28.4 60.4h.1M28.4 60.3h.1M28.4 60.2h.1"/>
<path d="M28.4 60.1h.1M28.4 63.9h.1M28.4 62.4h.1M28.4 62.3h.1M28.4 62.2h.1M28.4 61.6h.1M28.4 61.5h.1M28.4 61.4h.1M28.4 61.3h.1M28.4 61.2h.1M28.4 61.1h.1M28.4 67h.1"/>
<path d="M28.4 66.9h.1M28.4 66.8h.1M28.4 65.7h.1M28.4 65.6h.1M28.4 65.5h.1M28.4 65.3h.1M28.4 65.2h.1M28.4 65.1h.1M28.4 67.5h.1M28.4 67.4h.1M28.4 67.3h.1M28.4 64h.1"/>
<path d="M28.4 65.4h.1M28.4 60.6h.1M28.4 61.7h.1M28.4 61h.1M28.4 67.2h.1M28.5 60.6h.1M28.5 60.5h.1M28.5 60.4h.1M28.5 60.3h.1M28.5 60.2h.1M28.5 60.1h.1M28.5 62.4h.1"/>
<path d="M28.5 62.3h.1M28.5 62.2h.1M28.5 61.7h.1M28.5 61.6h.1M28.5 61.5h.1M28.5 61.4h.1M28.5 61.3h.1M28.5 61.2h.1M28.5 61.1h.1M28.5 61h.1M28.5 67.3h.1M28.5 67.2h.1"/>
<path d="M28.5 67h.1M28.5 66.9h.1M28.5 66.8h.1M28.5 65.7h.1M28.5 65.6h.1M28.5 65.5h.1M28.5 65.4h.1M28.5 64h.1M28.5 67.5h.1M28.5 67.4h.1M28.5 67.1h.1M28.5 65.8h.1"/>
<path d="M28.5 64.1h.1M28.5 60.7h.1M28.5 61.8h.1M28.5 66.7h.1M28.5 65.9h.1M28.5 65.3h.1M28.6 60.7h.1M28.6 60.6h.1M28.6 60.5h.1M28.6 60.4h.1M28.6 62.4h.1M28.6 62.3h.1"/>
<path d="M28.6 62.2h.1M28.6 61.8h.1M28.6 61.7h.1M28.6 61.6h.1M28.6 61.2h.1M28.6 61.1h.1M28.6 61h.1M28.6 60.9h.1M28.6 67.3h.1M28.6 67.2h.1M28.6 67.1h.1M28.6 64.2h.1"/>
<path d="M28.6 64.1h.1M28.6 67.4h.1M28.6 64.3h.1M28.7 60.7h.1M28.7 60.6h.1M28.7 60.5h.1M28.7 62.4h.1M28.7 62.3h.1M28.7 62.2h.1M28.7 61.8h.1M28.7 61.7h.1M28.7 61.6h.1"/>
<path d="M28.7 61.1h.1M28.7 61h.1M28.7 60.9h.1M28.7 67.3h.1M28.7 67.2h.1M28.7 67.1h.1M28.7 64.3h.1M28.7 64.2h.1M28.7 61.5h.1M28.7 61.4h.1M28.7 61.3h.1M28.7 61.2h.1"/>
<path d="M28.7 67h.1M28.7 60.8h.1M28.7 64.4h.1M28.8 60.7h.1M28.8 60.6h.1M28.8 62.4h.1M28.8 62.3h.1M28.8 62.2h.1M28.8 61.8h.1M28.8 61.7h.1M28.8 61.6h.1M28.8 61.5h.1"/>
<path d="M28.8 61.4h.1M28.8 61.3h.1M28.8 61.2h.1M28.8 61.1h.1M28.8 61h.1M28.8 60.9h.1M28.8 60.8h.1M28.8 67.2h.1M28.8 67.1h.1M28.8 67h.1M28.8 66.9h.1M28.8 64.5h.1"/>
<path d="M28.8 64.4h.1M28.8 64.6h.1M28.8 66.8h.1M28.9 60.7h.1M28.9 60.6h.1M28.9 60.5h.1M28.9 62.4h.1M28.9 62.3h.1M28.9 62.2h.1M28.9 61.8h.1M28.9 61.7h.1M28.9 61.6h.1"/>
<path d="M28.9 61.5h.1M28.9 61.4h.1M28.9 61.3h.1M28.9 61.2h.1M28.9 61.1h.1M28.9 61h.1M28.9 60.9h.1M28.9 60.8h.1M28.9 67.1h.1M28.9 67h.1M28.9 66.9h.1M28.9 66.8h.1"/>
<path d="M28.9 64.7h.1M28.9 64.6h.1M28.9 64.5h.1M28.9 66.7h.1M28.9 64.8h.1M28.9 66.6h.1M28.9 64.9h.1M29 60.7h.1M29 60.6h.1M29 60.5h.1M29 62.4h.1M29 62.3h.1"/>
<path d="M29 62.2h.1M29 61.8h.1M29 61.7h.1M29 61.6h.1M29 67h.1M29 66.9h.1M29 66.8h.1M29 66.7h.1M29 66.6h.1M29 66.5h.1M29 64.9h.1M29 64.8h.1"/>
<path d="M29 64.7h.1M29 65h.1M29 61.1h.1M29 66.4h.1M29 65.1h.1M29 60.4h.1M29 61.5h.1M29 61.2h.1M29 66.3h.1M29 65.2h.1M29.1 60.7h.1M29.1 60.6h.1"/>
<path d="M29.1 60.5h.1M29.1 60.4h.1M29.1 60.3h.1M29.1 60.1h.1M29.1 62.4h.1M29.1 62.3h.1M29.1 62.2h.1M29.1 61.8h.1M29.1 61.7h.1M29.1 61.6h.1M29.1 61.5h.1M29.1 61.2h.1"/>
<path d="M29.1 61.1h.1M29.1 61h.1M29.1 66.8h.1M29.1 66.7h.1M29.1 66.6h.1M29.1 66.5h.1M29.1 66.4h.1M29.1 66.3h.1M29.1 66.2h.1M29.1 65.4h.1M29.1 65.3h.1M29.1 65.2h.1"/>
<path d="M29.1 65.1h.1M29.1 65h.1M29.1 60.2h.1M29.1 61.4h.1M29.1 61.3h.1M29.1 66.1h.1M29.1 66h.1M29.1 65.9h.1M29.1 65.6h.1M29.1 65.5h.1M29.1 65.8h.1M29.1 65.7h.1"/>
<path d="M29.2 60.6h.1M29.2 60.5h.1M29.2 60.4h.1M29.2 60.3h.1M29.2 60.2h.1M29.2 60.1h.1M29.2 62.4h.1M29.2 62.3h.1M29.2 62.2h.1M29.2 61.7h.1M29.2 61.6h.1M29.2 61.5h.1"/>
<path d="M29.2 61.4h.1M29.2 61.3h.1M29.2 61.2h.1M29.2 61.1h.1M29.2 61h.1M29.2 66.5h.1M29.2 66.4h.1M29.2 66.3h.1M29.2 66.2h.1M29.2 66.1h.1M29.2 66h.1M29.2 65.9h.1"/>
<path d="M29.2 65.8h.1M29.2 65.7h.1M29.2 65.6h.1M29.2 65.5h.1M29.2 65.4h.1M29.2 65.3h.1M29.3 60.4h.1M29.3 60.3h.1M29.3 60.2h.1M29.3 60.1h.1M29.3 62.4h.1M29.3 62.3h.1"/>
<path d="M29.3 62.2h.1M29.3 61.5h.1M29.3 61.4h.1M29.3 61.3h.1M29.3 61.2h.1"/>
</g>
<path d="M17.2 19.7a2 2 0 0 0-2 2M17.2 19.7h27.7zM44.9 19.7a2 2 0 0 1 2 2M15.2 21.7v59.5zM15.7 20.4l.6-.5 .9-.2h27.7a2 2 0 0 1 2 2v59.5a2 2 0 0 1-2 2h-27.7a2 2 0 0 1-2-2v-59.5l.1-.7zM46.9 21.7v59.5zM15.2 81.2a2 2 0 0 0 2 2M17.2 83.2h27.7zM46.9 81.2a2 2 0 0 1-2 2" fill="none" stroke="#0f0" stroke-width=".13"/>
<!-- layer: Components -->
<path d="M36.6 34.4l.2-.1 .2 .1v.4h-.2h-.2zM41.2 33.8l.2-.1 .2 .1v.3l-.2 .1-.2-.1zM41.2 23.9l.2-.1 .2 .1v.3l-.2 .1-.2-.1zM41.2 28.9l.2-.1 .2 .1v.3l-.2 .1-.2-.1zM41.9 40.7l.2-.1 .1 .1v.3l-.1 .1-.2-.1z" fill="none" stroke="#000" stroke-width=".25"/>
<g fill="none" stroke="#000" stroke-width=".13">
<path d="M23.1 12.8h15.9zM23.1 12.8v21.5zM39 12.8v21.5zM18.6 29.9v3.8zM18.6 33.7l.1 .3 .2 .1M18.9 34.1h1.5zM18.9 29.6h1.5zM18.9 29.6h-.2l-.1 .3M20.4 29.6h.2l.1 .3M20.7 33.7l-.1 .3-.2 .1M20.7 29.9v3.8zM21.5 38.9h1.8z"/>
<path d="M21.5 38.9v.8zM21.5 39.8h1.8zM21.5 39.7h1.8zM22.9 38.8h2.6zM22.9 37.6h2.6zM22.9 37.6v1.2zM23.1 34.3h15.9zM23.3 38.9v.8zM23.3 39.8v.8zM23.5 40v.4zM23.5 39.1v.4zM23.5 39.5l.2 .2"/>
<path d="M23.7 39.7h1.5zM23.7 39.8h1.5zM23.7 38.9h1.5zM23.7 39.8l-.2 .2M23.7 38.9l-.2 .2M25.2 39.8l.1 .2M25.2 38.9l.1 .2M25.3 39.5l-.1 .2M25.3 40v.4zM25.3 39.1v.4zM25.7 35.8v1.4zM25.9 35.6h.4z"/>
<path d="M25.9 35.6l-.2 .2M26.3 35.6l.2 .2M26.5 35.8v1.4zM26.8 35.6h.8zM26.8 35.6v1.8zM27.6 35.6v1.8zM28.1 35.6h.8zM28.1 35.6v1.8zM28.9 35.6v1.8zM29.8 35.6h.8zM29.8 35.6v1.8zM30.6 35.6v1.8z"/>
<path d="M31 35.6h.8zM31 35.6v1.8zM31.8 35.6v1.8zM32.2 37.4h.8zM32.2 35.6h.8zM32.2 35.6v1.8zM33 35.6v1.8zM33.4 35.6h.8zM33.4 35.6v1.8zM33.4 37.4h.8zM33.7 39.9v1.8zM33.8 39.9v1.8z"/>
<path d="M34.2 35.6v1.8zM34.6 35.6h.8zM34.6 35.6v1.8zM34.6 37.4h.8zM34.6 39.9v1.8zM35.4 35.6v1.8zM35.9 37.4h.8zM35.9 35.6h.8zM35.9 35.6v1.8zM36.6 39.8v7.4zM38.6 37.8a2 2 0 0 0-2 2M39.6 37.8a2 2 0 0 1 2 2"/>
<path d="M41.6 39.8v7.4zM41.7 26.7h1.6zM41.7 31.6h1.6zM41.7 36.6h1.6zM41.7 23.6h1.6zM41.7 23.7h1.6zM41.7 23.8h1.6zM41.7 23.9h1.6zM41.7 23.5h1.6zM41.7 23.5v3.2zM41.7 28.5h1.6zM41.7 28.6h1.6z"/>
<path d="M41.7 28.7h1.6zM41.7 28.8h1.6zM41.7 28.4h1.6zM41.7 28.4v3.2zM41.7 33.5h1.6zM41.7 33.6h1.6zM41.7 33.7h1.6zM41.7 33.8h1.6zM41.7 33.4h1.6zM41.7 33.4v3.2zM43.3 23.5v3.2zM43.3 28.4v3.2z"/>
<path d="M43.3 33.4v3.2zM21.5 40.6h1.8zM23.5 42.5h1.8zM23.5 41.7h1.8zM23.5 40.4l.2 .2M23.7 40.6h1.5zM25.3 40.4l-.1 .2M25.3 41.7v.8zM25.6 46.8v.8zM25.6 47.6h1.8zM25.7 47.7h.8zM25.7 47.7v1.8z"/>
<path d="M26.3 40.3v5.1zM26.3 40.3h5.1zM26.3 45.4h5.1zM26.5 47.7v1.8zM26.6 47.7v1.8zM26.6 47.7h.8zM27.4 46.8v.8zM27.4 47.7v1.8zM27.5 47.7v1.8zM27.5 47.7h.8zM27.5 47.6h1.8zM27.5 46.8v.8z"/>
<path d="M28.3 47.7v1.8zM28.5 47.7h.8zM28.5 47.7v1.8zM29.3 46.8v.8zM29.3 47.7v1.8zM29.4 47.7h.8zM29.4 47.7v1.8zM29.4 47.6h1.8zM29.4 46.8v.8zM30.2 47.7v1.8zM30.4 47.7v1.8zM30.4 47.7h.8z"/>
<path d="M31.2 46.8v.8zM31.2 47.7v1.8zM31.4 40.3v5.1zM32.4 49.9v.7zM32.4 50.6l.1 .1 .2 .1M32.6 48.3h2.2zM32.6 46.5h2.2zM32.6 46.5v1.8zM32.7 50.8h2.1zM32.7 49.6h2.1zM32.7 49.6l-.2 .1-.1 .2M32.8 45.3h1.8z"/>
<path d="M32.8 49.5h1.8zM32.8 44.5h1.8zM32.8 44.5v.8zM32.8 48.7h1.8zM32.8 48.7v.8zM32.8 51.1v.5zM32.8 45.5v.5zM32.8 51.6l.2 .2M32.8 46l.2 .2M32.9 51.9h.8zM32.9 51.9v1.8zM32.9 42v1.4z"/>
<path d="M32.9 43.4l.2 .2M32.9 41.7h.8zM33 51.8h1.4zM33 46.2h1.4zM33 51h1.4zM33 45.4h1.4zM33 51l-.2 .1M33 45.4l-.2 .1M33.1 43.6h.5zM33.1 41.8h.5zM33.6 41.8l.1 .2M33.7 43.4l-.1 .2"/>
<path d="M33.7 51.9v1.8zM33.7 42v1.4zM33.8 51.9h.8zM33.8 51.9v1.8zM33.8 41.8v1.8zM33.8 41.8h.8zM33.8 41.7h.8zM33.8 43.6h.8zM34.4 51l.2 .1M34.4 45.4l.2 .1M34.6 51.6l-.2 .2M34.6 46l-.2 .2"/>
<path d="M34.6 44.5v.8zM34.6 48.7v.8zM34.6 51.1v.5zM34.6 45.5v.5zM34.6 51.9v1.8zM34.6 41.8v1.8zM34.7 40.1v1.4zM34.7 41.5l.2 .2M34.8 49.6l.1 .1 .1 .2M34.8 46.5v1.8zM34.9 41.7h.4zM35 50.6l-.1 .1-.1 .1"/>
<path d="M35 49.9v.7zM35.7 53.3h.8zM35.7 51.5v1.8zM35.7 51.5h.8zM35.7 50.2v.5zM35.7 50.7l.2 .2M35.9 50.9h1.5zM35.9 50.1h1.5zM35.9 50.1l-.2 .1M36.5 51.5v1.8zM36.6 47.2a2 2 0 0 0 2 2M36.7 50.9v2.6z"/>
<path d="M36.7 50.9h1.2zM37.4 50.1l.1 .1M37.5 50.7l-.1 .2M37.9 50.9v2.6zM38.6 49.2h1zM41.6 47.2a2 2 0 0 1-2 2"/>
</g>
<!-- layer: Drawing Origin -->
<path d="M14.5 83.2h1.3M14.9 83l.3-.1 .2 .1 .1 .2-.1 .2-.2 .1-.3-.1v-.2zM15.2 82.6v1.3" fill="none" stroke="#638b3a" stroke-width=".13"/>
<text font-size="4.3" x="12.7" y="87.6">SILKSCREEN TOP</text>
<g font-size="2.7">
<text x="17.7" y="71.2">SUB_RTL8211_GPHY_V1.0</text>
<text x="17.7" y="74.9">2023-04-26</text>
</g>
<g font-size="2.1">
<text x="88.6" y="1.2">ART FILM - silk_top</text>
<text x="88.6" y="165.9">ART FILM - silk_top</text>
</g>
<g font-size="1.7">
<text x="120.5" y="149.3">PCB Name</text>
<text x="158.6" y="149.3">Designer</text>
<text x="178.4" y="149.3">Data</text>
<text x="106.2" y="152.8">TV301_FPGA_HDMI_IN_V1_0</text>
<text x="153.5" y="152.8">WANG MIN</text>
<text x="175.3" y="152.8">2023/04/27</text>
</g>
<g font-size="1.3" fill="#0097b7">
<text x="19.6" y="26.6">JM1</text>
<text x="44.2" y="25.9" transform="rotate(-90 44.2 25.9)">DM3</text>
<text x="18.4" y="33.1" transform="rotate(-90 18.4 33.1)">CM13</text>
<text x="44.2" y="35.8" transform="rotate(-90 44.2 35.8)">DM1</text>
<text x="44.2" y="30.9" transform="rotate(-90 44.2 30.9)">DM2</text>
<text x="16.2" y="40.6">RM23CM30</text>
<text x="16.2" y="39.5">RM58CM3</text>
<text x="23.4" y="37.3">RM4</text>
<text x="26.6" y="40" transform="rotate(-90 26.6 40)">CM10</text>
<text x="27.8" y="40" transform="rotate(-90 27.8 40)">RM35</text>
<text x="29" y="40" transform="rotate(-90 29 40)">RM37</text>
<text x="30.4" y="40" transform="rotate(-90 30.4 40)">RM30</text>
<text x="31.7" y="40" transform="rotate(-90 31.7 40)">RM32</text>
<text x="32.7" y="42" transform="rotate(-90 32.7 42)">RM51</text>
<text x="33" y="39.7">RM79</text>
<text x="37.7" y="37.6" transform="rotate(-90 37.7 37.6)">RM28</text>
<text x="38.7" y="37.6" transform="rotate(-90 38.7 37.6)">RM29</text>
<text x="39.7" y="37.6" transform="rotate(-90 39.7 37.6)">RM26</text>
<text x="40.7" y="37.6" transform="rotate(-90 40.7 37.6)">RM27</text>
<text x="20.9" y="42.5">RM59</text>
<text x="24.6" y="46.5">RM72RM76RM68</text>
<text x="25.8" y="44.4" transform="rotate(-90 25.8 44.4)">UM1</text>
<text x="36.4" y="42.1" transform="rotate(-90 36.4 42.1)">CM26</text>
<text x="42.6" y="44.5" transform="rotate(-90 42.6 44.5)">XM1</text>
<text x="26.4" y="52.2" transform="rotate(-90 26.4 52.2)">RM73</text>
<text x="27.4" y="52.2" transform="rotate(-90 27.4 52.2)">RM85</text>
<text x="28.4" y="52.2" transform="rotate(-90 28.4 52.2)">RM87</text>
<text x="29.4" y="52.2" transform="rotate(-90 29.4 52.2)">RM77</text>
<text x="30.4" y="52.2" transform="rotate(-90 30.4 52.2)">RM69</text>
<text x="31.4" y="52.2" transform="rotate(-90 31.4 52.2)">RM49</text>
<text x="37.8" y="50.7">CM12</text>
<text x="18" y="57.9">H14</text>
<text x="32.3" y="58.5">CM4</text>
<text x="32.4" y="59.5">LM1</text>
<text x="32.4" y="57.5">RM56</text>
<text x="33.3" y="56.4" transform="rotate(-90 33.3 56.4)">CM27</text>
<text x="34.5" y="56.4" transform="rotate(-90 34.5 56.4)">RM78</text>
<text x="36.4" y="56.2" transform="rotate(-90 36.4 56.2)">RM39</text>
<text x="37.7" y="56.2" transform="rotate(-90 37.7 56.2)">RM17</text>
<text x="32.3" y="62.5">CM5</text>
<text x="32.4" y="61.5">CM9</text>
<text x="32.4" y="60.5">RM3</text>
<text x="33.8" y="64.6" transform="rotate(-90 33.8 64.6)">RM2</text>
<text x="34.9" y="64.6" transform="rotate(-90 34.9 64.6)">RM8</text>
<text x="42" y="79.8">H4</text>
</g>
</svg>
